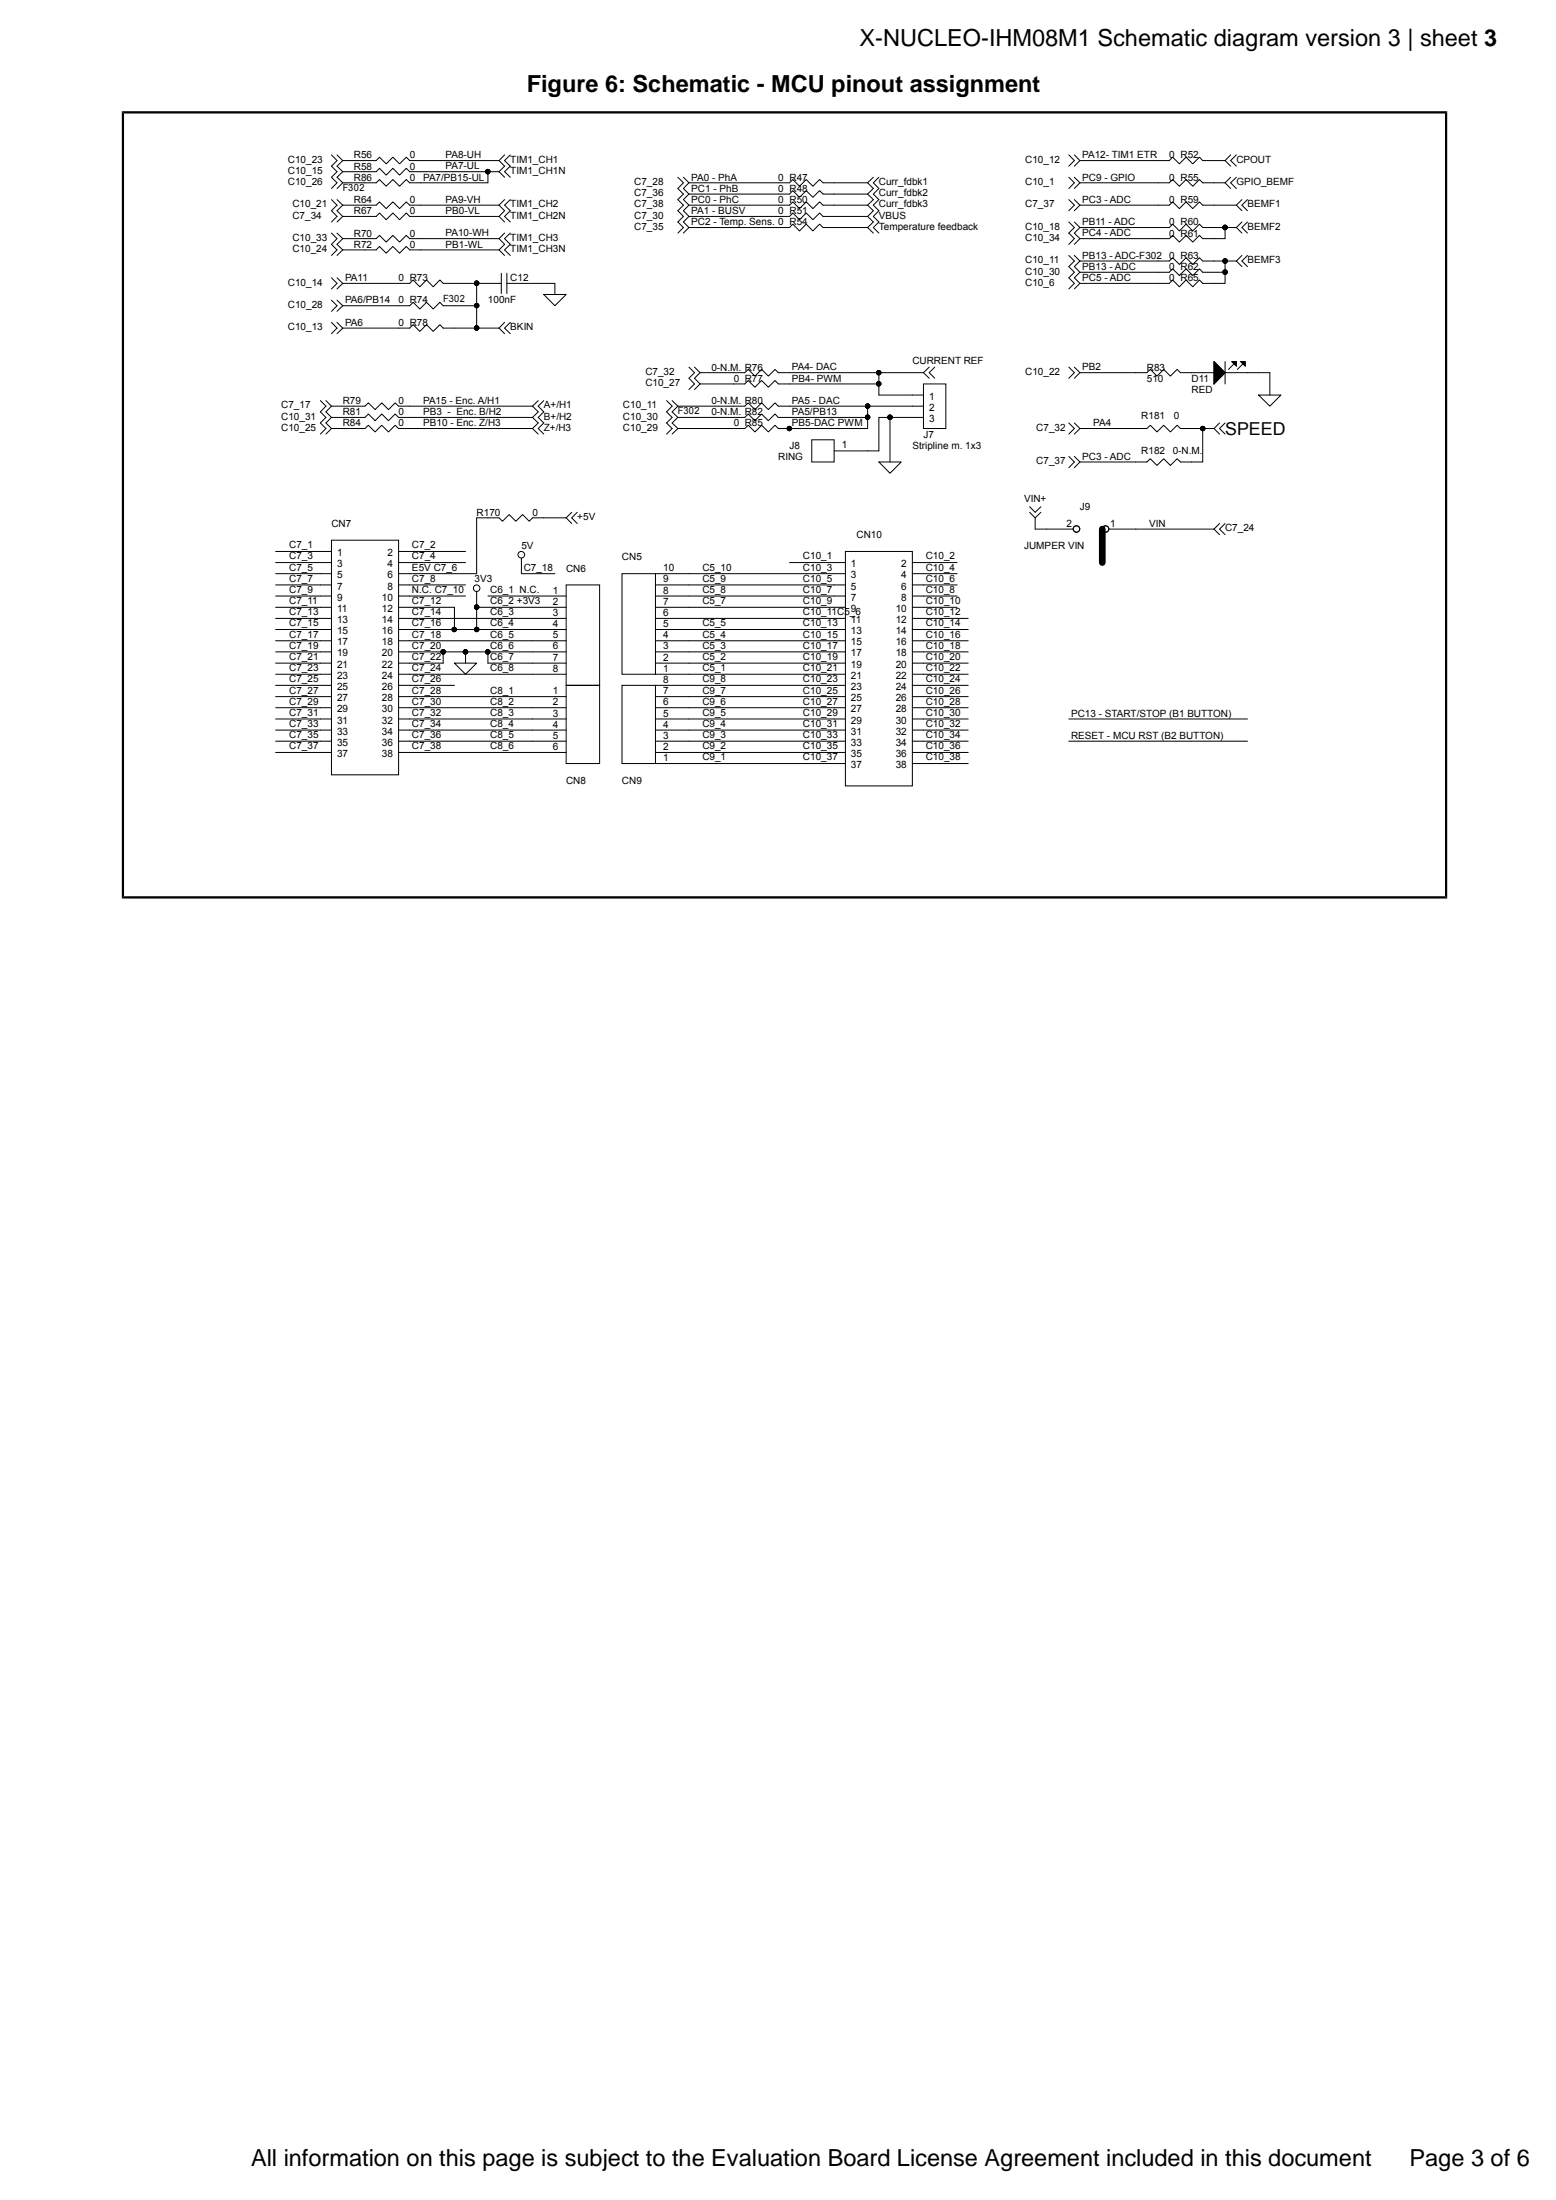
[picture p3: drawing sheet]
<svg xmlns="http://www.w3.org/2000/svg" width="210mm" height="297mm" viewBox="0 0 210 297" stroke-linecap="round" stroke-linejoin="round" font-family="sans-serif">
<path d="M16.4 15.2h179M16.6 15v106.3M195.2 15v106.3M16.4 121.2h179" fill="none" stroke="#000" stroke-width=".35"/>
<path d="M148.8 71.4v4.5" fill="none" stroke="#000" stroke-width=".9"/>
<g fill="none" stroke="#000" stroke-width=".13">
<path d="M44.7 20.9l.8 .8-.8 .7 .8 .8-.8 .7 .8 .8-.8 .7M44.7 26.9l.8 .8-.8 .7 .8 .8-.8 .8M44.7 31.5l.8 .7-.8 .8 .8 .7-.8 .8M44.7 37.5l.8 .8-.8 .7M45.5 20.9l.8 .8M45.5 26.9l.8 .8M45.5 31.5l.8 .7M45.5 37.5l.8 .8M46.3 38.3h9l.5-.5 .9 .9 .9-.9 .9 .9 .9-.9 .4 .5h4.5M46.3 23.2h4.5l.4-.5 .9 .9 .9-.9 .9 .9 .9-.9 .5 .5h10.6M46.3 27.7h4.5l.4-.4 .9 .9 .9-.9 .9 .9 .9-.9 .5 .4h12M46.3 32.2h4.5l.4-.4 .9 .9 .9-.9 .9 .9 .9-.9 .5 .4h12"/>
<path d="M46.3 29.2h4.5l.4-.4 .9 .9 .9-.9 .9 .9 .9-.9 .5 .4h12M46.3 33.7h4.5l.4-.4 .9 .9 .9-.9 .9 .9 .9-.9 .5 .4h12M46.3 21.7h4.5l.4-.5 .9 .9 .9-.9 .9 .9 .9-.9 .5 .5h12M46.3 21.7l-.8 .7 .8 .8M46.3 23.2l-.8 .7 .8 .8M46.3 27.7l-.8 .7 .8 .8M46.3 29.2l-.8 .8M46.3 32.2l-.8 .8 .8 .7M46.3 33.7l-.8 .8M46.3 24.7l-.8 .7M46.3 38.3l-.8 .7M64.3 38.3v3"/>
<path d="M64.3 38.3v6M64.3 38.3h3.4M65.9 23.2h1.4M65.9 23.2v1.5h-10.6l-.5-.5-.9 .9-.9-.9-.9 .9-.9-.9-.4 .5h-4.5M67.3 21.7l.8 .7-.8 .8M67.3 23.2l.8 .7M67.3 27.7l.8 .7-.8 .8M67.3 29.2l.8 .8M67.3 32.2l.8 .8-.8 .7M67.3 33.7l.8 .8M67.7 36.9v2.7M68.1 20.9l-.8 .8"/>
<path d="M68.1 26.9l-.8 .8M68.1 31.5l-.8 .7M68.4 36.9v2.7M68.4 38.3h6.5v1.5M68.9 20.9l-.8 .8 .8 .7-.8 .8 .8 .7M68.9 26.9l-.8 .8 .8 .7-.8 .8 .8 .8M68.9 31.5l-.8 .7 .8 .8-.8 .7 .8 .8M73.4 39.8h3l-1.5 1.5zM91.5 23.9l.7 .8-.7 .7 .7 .8-.7 .7 .7 .8-.7 .7 .7 .8-.7 .8 .7 .7-.7 .8M92.2 23.9l.8 .8M93 24.7h13.6l.4-.5 .9 .9 .9-.9 .9 .9 .9-.9 .5 .5h6M93 30.7h13.6l.4-.4 .9 .9 .9-.9 .9 .9 .9-.9 .5 .4h6"/>
<path d="M93 29.2h13.6l.4-.4 .9 .9 .9-.9 .9 .9 .9-.9 .5 .4h6M93 26.2h13.6l.4-.5 .9 .9 .9-.9 .9 .9 .9-.9 .5 .5h6M93 27.7h13.6l.4-.4 .9 .9 .9-.9 .9 .9 .9-.9 .5 .4h6M93 24.7l-.8 .7 .8 .8M93 27.7l-.8 .7 .8 .8M93 26.2l-.8 .7 .8 .8M93 30.7l-.8 .8M93 29.2l-.8 .8 .8 .7M117.1 24.7l.8 .7-.8 .8M117.1 26.2l.8 .7-.8 .8M117.1 27.7l.8 .7-.8 .8M117.1 29.2l.8 .8-.8 .7"/>
<path d="M117.1 30.7l.8 .8M117.9 23.9l-.8 .8M118.6 23.9l-.7 .8 .7 .7-.7 .8 .7 .7-.7 .8 .7 .7-.7 .8 .7 .8-.7 .7 .7 .8M144.2 20.9l.8 .8-.8 .7M144.2 23.9l.8 .8-.8 .7M144.2 26.9l.8 .8-.8 .7M144.2 30l.8 .7-.8 .8 .8 .7-.8 .8M144.2 34.5l.8 .7-.8 .8 .8 .8-.8 .7 .8 .8-.8 .7M145 20.9l.7 .8M145 23.9l.7 .8M145 26.9l.7 .8M145 30l.7 .7"/>
<path d="M145 34.5l.7 .7M145.7 21.7h12.1l.5-.5 .9 .9 .9-.9 .9 .9 .9-.9 .4 .5h3M145.7 27.7h12.1l.5-.4 .9 .9 .9-.9 .9 .9 .9-.9 .4 .4h4.6M145.7 35.2h12.1l.5-.4 .9 .9 .9-.9 .9 .9 .9-.9 .4 .4h3M145.7 30.7h12.1l.5-.4 .9 .9 .9-.9 .9 .9 .9-.9 .4 .4h3M145.7 24.7h12.1l.5-.5 .9 .9 .9-.9 .9 .9 .9-.9 .4 .5h3M145.7 21.7l-.7 .7M145.7 24.7l-.7 .7M145.7 27.7l-.7 .7M145.7 30.7l-.7 .8 .7 .7M145.7 35.2l-.7 .8 .7 .8M145.7 32.2l-.7 .8"/>
<path d="M145.7 36.8l-.7 .7 .7 .8M145.7 38.3l-.7 .7M165.3 21.7l.8 .7M165.3 24.7l.8 .7M165.3 30.7v1.5h-3l-.4-.4-.9 .9-.9-.9-.9 .9-.9-.9-.5 .4h-12.1M165.3 35.2h1.6M165.3 35.2v1.6h-3l-.4-.5-.9 .9-.9-.9-.9 .9-.9-.9-.5 .5h-12.1M165.3 36.8v1.5h-3l-.4-.5-.9 .9-.9-.9-.9 .9-.9-.9-.5 .5h-12.1M165.3 30.7h1.6M166.1 20.9l-.8 .8M166.1 23.9l-.8 .8M166.9 20.9l-.8 .8 .8 .7"/>
<path d="M166.9 23.9l-.8 .8 .8 .7M166.9 27.7l.7 .7M166.9 30.7l.7 .8M166.9 35.2l.7 .8M167.6 26.9l-.7 .8M167.6 30l-.7 .7M167.6 34.5l-.7 .7M168.4 26.9l-.8 .8 .8 .7M168.4 30l-.8 .7 .8 .8M168.4 34.5l-.8 .7 .8 .8M43.2 54.1l.8 .7-.8 .8 .8 .8-.8 .7 .8 .8-.8 .7M44 54.1l.7 .7"/>
<path d="M44.7 43.5l.8 .8-.8 .7M44.7 40.5l.8 .8-.8 .7M44.7 56.4h4.6l.4-.5 .9 .9 .9-.9 .9 .9 .9-.9 .5 .5h18.1M44.7 54.8h4.6l.4-.4 .9 .9 .9-.9 .9 .9 .9-.9 .5 .4h18.1M44.7 57.9h4.6l.4-.5 .9 .9 .9-.9 .9 .9 .9-.9 .5 .5h18.1M44.7 54.8l-.7 .8 .7 .8M44.7 56.4l-.7 .7 .7 .8M44.7 57.9l-.7 .7M45.5 43.5l.8 .8M45.5 40.5l.8 .8M46.3 41.3h9l.5-.5 .9 .9 .9-.9 .9 .9 .9-.9 .4 .5h4.5M46.3 44.3h9l.5-.5 .9 .9 .9-.9 .9 .9 .9-.9 .4 .5h4.5"/>
<path d="M46.3 44.3l-.8 .7M46.3 41.3l-.8 .7M64.3 41.3v3M64.3 44.3h3M67.3 44.3l.8 .7M68.1 43.5l-.8 .8M68.9 43.5l-.8 .8 .8 .7M71.9 54.8l.7 .8-.7 .8M71.9 56.4l.7 .7-.7 .8M71.9 57.9l.7 .7M72.6 54.1l-.7 .7M73.4 54.1l-.8 .7 .8 .8-.8 .8 .8 .7-.8 .8 .8 .7"/>
<path d="M90 54.1l.7 .7-.7 .8 .7 .8-.7 .7 .7 .8-.7 .7M90.7 54.1l.8 .7M91.5 54.8l-.8 .8 .8 .8M91.5 56.4l-.8 .7 .8 .8M91.5 57.9l-.8 .7M91.5 56.4h9l.5-.5 .9 .9 .9-.9 .9 .9 .9-.9 .4 .5h12.1M91.5 54.8h9l.5-.4 .9 .9 .9-.9 .9 .9 .9-.9 .4 .4h12.1M93 49.6l.7 .7-.7 .8 .7 .7-.7 .8M93.7 49.6l.8 .7M94.5 50.3l-.8 .8 .8 .7M94.5 51.8l-.8 .8M94.5 51.8h6l.5-.4 .9 .9 .9-.9 .9 .9 .9-.9 .4 .4h13.6"/>
<path d="M94.5 50.3h6l.5-.4 .9 .9 .9-.9 .9 .9 .9-.9 .4 .4h13.6M109.6 59.4h3v3h-3zM117.1 56.4v1.5h-12.1l-.4-.5-.9 .9-.9-.9-.9 .9-.9-.9-.5 .5h-9M117.1 54.8v1.6M117.1 54.8h7.5M118.6 51.8v1.5h6M118.6 50.3v1.5M118.6 50.3h6M120.1 56.4v6M120.1 56.4h-1.5v4.5h-6M120.1 56.4h4.5M124.6 50.3l.8 .8"/>
<path d="M124.6 51.8h3.1v6.1h-3.1zM125.4 49.6l-.8 .7M126.2 49.6l-.8 .7 .8 .8M144.2 49.6l.8 .7-.8 .8M144.2 57.1l.8 .8-.8 .7M145 49.6l.7 .7M145 57.1l.7 .8M145.7 50.3l-.7 .8M145.7 57.9l-.7 .7M145.7 57.9h9.1l.4-.5 .9 .9 1-.9 .9 .9 .9-.9 .4 .5h3M145.7 50.3h9.1l.4-.4 .9 .9 1-.9 .9 .9 .9-.9 .4 .4h4.5M163.8 48.8l1.5 1.5-1.5 1.5z"/>
<path d="M163.8 57.9l.8 .7M163.8 57.9h-1.5v4.5h-3l-.4-.5-.9 .9-.9-.9-1 .9-.9-.9-.4 .5h-9.1M164.6 57.1l-.8 .8M165.3 48.8v3M165.3 50.3h6.1v3M165.3 57.1l-.7 .8 .7 .7M166.2 48.8h.7v.6zM166.6 49.1l-.8 .8M167.5 48.8h.6v.6zM167.8 49.1l-.8 .8M169.9 53.3h3l-1.5 1.5zM37.2 74.4h7.5"/>
<path d="M37.2 75.9h7.5M37.2 77.4h7.5M37.2 79h7.5M44.7 72.9h9.1v31.7h-9.1zM53.8 74.4h9M53.8 75.9h9M53.8 79h9M64.3 79.9v2.1M70.4 75.4v2h4.5M76.4 79h4.5v13.5h-4.5zM76.4 69.9l.8 .8M76.4 69.9h-4.5l-.5 .5-.9-.9-.9 .9-.9-.9-.9 .9-.5-.5h-3v7.5h-10.5"/>
<path d="M77.2 69.2l-.8 .7M77.9 69.2l-.7 .7 .7 .8M83.9 77.4h4.6v13.6h-4.6zM88.5 79h25.6M88.5 77.4h25.6M106.6 75.9h7.5M114.1 74.4h9v31.7h-9zM118.6 62.4h3l-1.5 1.5zM123.1 75.9h6.1M123.1 77.4h6.1M123.1 79h6.1M139 69.2l.7 .7"/>
<path d="M139 68.4l.7 .8 .8-.8M139.7 69.9v1.5h5.1M140.5 69.2l-.8 .7M144.2 61.6l.8 .8-.8 .7M145 61.6l.7 .8M145.7 62.4l-.7 .7M149.7 71.4h14.1M163.8 71.4l.8 .8M164.6 70.7l-.8 .7M165.3 70.7l-.7 .7 .7 .8M37.2 80.5h7.5M37.2 82h7.5"/>
<path d="M37.2 83.5h7.5M37.2 85h7.5M37.2 86.5h7.5M37.2 88h7.5M37.2 89.5h7.5M37.2 91h7.5M37.2 92.5h7.5M37.2 94h7.5M37.2 95.5h7.5M37.2 97.1h7.5M37.2 98.6h7.5M53.8 83.5h22.6"/>
<path d="M53.8 86.5h22.6M53.8 91h22.6M53.8 80.5h9M53.8 82h7.5v3M53.8 85h7.5M53.8 88h6M53.8 89.5h6v-1.5h3v1.5M53.8 92.5h7.5M53.8 94h22.6M53.8 95.5h22.6M53.8 97.1h22.6M53.8 98.6h22.6"/>
<path d="M61.3 89.5h3l-1.5 1.5zM61.3 85h3M62.8 88h3.1M64.3 82h12.1M64.3 82v3h12.1M65.9 80.5h10.5M65.9 88h10.5M65.9 88v1.5h10.5M76.4 92.5h4.5v10.6h-4.5zM83.9 92.5h4.6v10.6h-4.6zM88.5 91h25.6M88.5 89.5h25.6"/>
<path d="M88.5 88h25.6M88.5 86.5h25.6M88.5 85h25.6M88.5 83.5h25.6M88.5 82h25.6M88.5 80.5h25.6M88.5 92.5h25.6M88.5 94h25.6M88.5 95.5h25.6M88.5 97.1h25.6M88.5 98.6h25.6M123.1 80.5h6.1"/>
<path d="M123.1 82h6.1M123.1 83.5h7.6M123.1 85h7.6M123.1 86.5h7.6M123.1 88h7.6M123.1 89.5h7.6M123.1 91h7.6M123.1 92.5h7.6M123.1 94h7.6M123.1 95.5h7.6M123.1 97.1h7.6M123.1 98.6h7.6"/>
<path d="M144.2 97.1h24.2M37.2 100.1h7.5M37.2 101.6h7.5M53.8 100.1h22.6M53.8 101.6h22.6M88.5 100.1h25.6M88.5 101.6h25.6M88.5 103.1h25.6M123.1 100.1h7.6M123.1 101.6h7.6M123.1 103.1h7.6M144.2 100.1h24.2"/>
<circle cx="64.3" cy="38.2" r=".29"/>
<circle cx="65.8" cy="23.2" r=".29"/>
<circle cx="165.3" cy="30.7" r=".29"/>
<circle cx="165.3" cy="35.2" r=".29"/>
<circle cx="165.3" cy="36.7" r=".29"/>
<circle cx="64.3" cy="44.3" r=".29"/>
<circle cx="64.3" cy="41.3" r=".29"/>
<circle cx="106.5" cy="57.8" r=".29"/>
<circle cx="117.1" cy="56.3" r=".29"/>
<circle cx="117.1" cy="54.8" r=".29"/>
<circle cx="118.6" cy="51.8" r=".29"/>
<circle cx="118.6" cy="50.3" r=".29"/>
<circle cx="120.1" cy="56.3" r=".29"/>
<circle cx="162.3" cy="57.8" r=".29"/>
<circle cx="64.3" cy="79.4" r=".44"/>
<circle cx="70.4" cy="74.9" r=".45"/>
<circle cx="145.3" cy="71.4" r=".44"/>
<circle cx="149.2" cy="71.4" r=".44"/>
<circle cx="59.8" cy="88" r=".29"/>
<circle cx="61.3" cy="85" r=".29"/>
<circle cx="62.8" cy="88" r=".29"/>
<circle cx="64.3" cy="85" r=".29"/>
<circle cx="64.3" cy="82" r=".29"/>
<circle cx="65.8" cy="88" r=".29"/>
</g>
<g fill="#000">
<path d="M165.3 30.7v1.5zM117.1 54.8v1.6zM118.6 50.3v1.5zM163.8 48.8l1.5 1.5-1.5 1.5zM166.2 48.8h.7v.6zM167.5 48.8h.6v.6z"/>
<circle cx="64.3" cy="38.2" r=".29"/>
<circle cx="65.8" cy="23.2" r=".29"/>
<circle cx="165.3" cy="30.7" r=".29"/>
<circle cx="165.3" cy="35.2" r=".29"/>
<circle cx="165.3" cy="36.7" r=".29"/>
<circle cx="64.3" cy="44.3" r=".29"/>
<circle cx="64.3" cy="41.3" r=".29"/>
<circle cx="106.5" cy="57.8" r=".29"/>
<circle cx="117.1" cy="56.3" r=".29"/>
<circle cx="117.1" cy="54.8" r=".29"/>
<circle cx="118.6" cy="51.8" r=".29"/>
<circle cx="118.6" cy="50.3" r=".29"/>
<circle cx="120.1" cy="56.3" r=".29"/>
<circle cx="162.3" cy="57.8" r=".29"/>
<circle cx="59.8" cy="88" r=".29"/>
<circle cx="61.3" cy="85" r=".29"/>
<circle cx="62.8" cy="88" r=".29"/>
<circle cx="64.3" cy="85" r=".29"/>
<circle cx="64.3" cy="82" r=".29"/>
<circle cx="65.8" cy="88" r=".29"/>
</g>
<g fill="#000">
<path d="M166.2 48.8h.7v.6zM167.5 48.8h.6v.6z"/>
<circle cx="64.3" cy="38.2" r=".29"/>
<circle cx="65.8" cy="23.2" r=".29"/>
<circle cx="165.3" cy="30.7" r=".29"/>
<circle cx="165.3" cy="35.2" r=".29"/>
<circle cx="165.3" cy="36.7" r=".29"/>
<circle cx="64.3" cy="44.3" r=".29"/>
<circle cx="64.3" cy="41.3" r=".29"/>
<circle cx="117.1" cy="56.3" r=".29"/>
<circle cx="117.1" cy="54.8" r=".29"/>
<circle cx="118.6" cy="51.8" r=".29"/>
<circle cx="118.6" cy="50.3" r=".29"/>
<circle cx="120.1" cy="56.3" r=".29"/>
<circle cx="162.3" cy="57.8" r=".29"/>
</g>
<g font-size="3.2">
<text x="116" y="6.2">X-NUCLEO-IHM08M1 Schematic diagram version 3 | sheet 3</text>
<text x="71.1" y="12.4">Figure 6: Schematic - MCU pinout assignment</text>
<text x="33.9" y="292.4">All information on this page is subject to the Evaluation Board License Agreement included in this document</text>
<text x="190.2" y="292.4">Page 3 of 6</text>
</g>
<text font-size="2.4" x="165.3" y="58.7">SPEED</text>
<g font-size="1.4">
<text x="125.4" y="53.9">1</text>
<text x="125.4" y="55.4">2</text>
<text x="125.4" y="57">3</text>
<text x="113.6" y="60.5">1</text>
<text x="143.9" y="71.1">2</text>
<text x="149.8" y="71.1">1</text>
<text x="45.5" y="75.1">1</text>
<text x="45.5" y="76.6">3</text>
<text x="52.3" y="75.1">2</text>
<text x="52.3" y="76.6">4</text>
<text x="89.5" y="77.1">10</text>
<text x="114.8" y="76.6">1</text>
<text x="121.6" y="76.6">2</text>
<text x="45.5" y="78.1">5</text>
<text x="45.5" y="79.6">7</text>
<text x="45.5" y="81.1">9</text>
<text x="45.5" y="82.6">11</text>
<text x="51.5" y="81.1">10</text>
<text x="51.5" y="82.6">12</text>
<text x="52.3" y="78.1">6</text>
<text x="52.3" y="79.6">8</text>
<text x="74.6" y="80.1">1</text>
<text x="74.6" y="81.7">2</text>
<text x="74.6" y="83.2">3</text>
<text x="89.5" y="83.2">6</text>
<text x="89.5" y="81.7">7</text>
<text x="89.5" y="80.1">8</text>
<text x="89.5" y="78.6">9</text>
<text x="114.8" y="78.1">3</text>
<text x="114.8" y="79.6">5</text>
<text x="114.8" y="81.1">7</text>
<text x="114.8" y="82.6">9</text>
<text x="120.9" y="82.6">10</text>
<text x="121.6" y="78.1">4</text>
<text x="121.6" y="79.6">6</text>
<text x="121.6" y="81.1">8</text>
<text x="45.5" y="84.1">13</text>
<text x="45.5" y="85.6">15</text>
<text x="45.5" y="87.1">17</text>
<text x="45.5" y="88.6">19</text>
<text x="51.5" y="84.1">14</text>
<text x="51.5" y="85.6">16</text>
<text x="51.5" y="87.1">18</text>
<text x="51.5" y="88.6">20</text>
<text x="74.6" y="84.7">4</text>
<text x="74.6" y="86.2">5</text>
<text x="74.6" y="87.7">6</text>
<text x="74.6" y="89.2">7</text>
<text x="89.5" y="89.2">2</text>
<text x="89.5" y="87.7">3</text>
<text x="89.5" y="86.2">4</text>
<text x="89.5" y="84.7">5</text>
<text x="114.8" y="84.1">11</text>
<text x="114.8" y="85.6">13</text>
<text x="114.8" y="87.1">15</text>
<text x="114.8" y="88.6">17</text>
<text x="120.9" y="84.1">12</text>
<text x="120.9" y="85.6">14</text>
<text x="120.9" y="87.1">16</text>
<text x="120.9" y="88.6">18</text>
<text x="45.5" y="90.1">21</text>
<text x="45.5" y="91.6">23</text>
<text x="45.5" y="93.1">25</text>
<text x="45.5" y="94.7">27</text>
<text x="51.5" y="90.1">22</text>
<text x="51.5" y="91.6">24</text>
<text x="51.5" y="93.1">26</text>
<text x="51.5" y="94.7">28</text>
<text x="74.6" y="90.7">8</text>
<text x="74.6" y="93.7">1</text>
<text x="74.6" y="95.2">2</text>
<text x="89.5" y="90.7">1</text>
<text x="89.5" y="95.2">6</text>
<text x="89.5" y="93.7">7</text>
<text x="89.5" y="92.2">8</text>
<text x="114.8" y="90.1">19</text>
<text x="114.8" y="91.6">21</text>
<text x="114.8" y="93.1">23</text>
<text x="114.8" y="94.7">25</text>
<text x="120.9" y="90.1">20</text>
<text x="120.9" y="91.6">22</text>
<text x="120.9" y="93.1">24</text>
<text x="120.9" y="94.7">26</text>
<text x="45.5" y="96.2">29</text>
<text x="45.5" y="97.7">31</text>
<text x="45.5" y="99.2">33</text>
<text x="45.5" y="100.7">35</text>
<text x="51.5" y="96.2">30</text>
<text x="51.5" y="97.7">32</text>
<text x="51.5" y="99.2">34</text>
<text x="51.5" y="100.7">36</text>
<text x="74.6" y="96.7">3</text>
<text x="74.6" y="98.2">4</text>
<text x="74.6" y="99.7">5</text>
<text x="74.6" y="101.3">6</text>
<text x="89.5" y="101.3">2</text>
<text x="89.5" y="99.7">3</text>
<text x="89.5" y="98.2">4</text>
<text x="89.5" y="96.7">5</text>
<text x="114.8" y="96.2">27</text>
<text x="114.8" y="97.7">29</text>
<text x="114.8" y="99.2">31</text>
<text x="114.8" y="100.7">33</text>
<text x="120.9" y="96.2">28</text>
<text x="120.9" y="97.7">30</text>
<text x="120.9" y="99.2">32</text>
<text x="120.9" y="100.7">34</text>
<text x="45.5" y="102.2">37</text>
<text x="51.5" y="102.2">38</text>
<text x="89.5" y="102.7">1</text>
<text x="114.8" y="102.2">35</text>
<text x="114.8" y="103.7">37</text>
<text x="120.9" y="102.2">36</text>
<text x="120.9" y="103.7">38</text>
</g>
<g font-size="1.3">
<text x="38.9" y="22">C10_23</text>
<text x="38.9" y="23.5">C10_15</text>
<text x="47.8" y="22.9">R58</text>
<text x="47.8" y="21.4">R56</text>
<text x="55.3" y="22.9">0</text>
<text x="55.3" y="21.4">0</text>
<text x="60.1" y="21.4">PA8-UH</text>
<text x="60.1" y="22.9">PA7-UL</text>
<text x="68.9" y="22">TIM1_CH1</text>
<text x="68.9" y="23.5">TIM1_CH1N</text>
<text x="138.4" y="22">C10_12</text>
<text x="146.1" y="21.4">PA12- TIM1 ETR</text>
<text x="157.8" y="21.4">0 R52</text>
<text x="166.9" y="22">CPOUT</text>
<text x="38.9" y="25">C10_26</text>
<text x="39.5" y="28">C10_21</text>
<text x="39.5" y="29.5">C7_34</text>
<text x="46.3" y="25.8">F302</text>
<text x="47.8" y="24.4">R86</text>
<text x="47.8" y="27.4">R64</text>
<text x="47.8" y="28.9">R67</text>
<text x="55.3" y="24.4">0</text>
<text x="55.3" y="27.4">0</text>
<text x="55.3" y="28.9">0</text>
<text x="57.1" y="24.4">PA7/PB15-UL</text>
<text x="60.1" y="27.4">PA9-VH</text>
<text x="60.1" y="28.9">PB0-VL</text>
<text x="68.9" y="28">TIM1_CH2</text>
<text x="68.9" y="29.5">TIM1_CH2N</text>
<text x="85.6" y="25">C7_28</text>
<text x="85.6" y="28">C7_38</text>
<text x="85.6" y="29.5">C7_30</text>
<text x="85.6" y="26.5">C7_36</text>
<text x="93.3" y="24.4">PA0 - PhA</text>
<text x="93.3" y="27.4">PC0 - PhC</text>
<text x="93.3" y="25.9">PC1 - PhB</text>
<text x="93.3" y="28.9">PA1 - BUSV</text>
<text x="105" y="24.4">0 R47</text>
<text x="105" y="28.9">0 R51</text>
<text x="105" y="25.9">0 R48</text>
<text x="105" y="27.4">0 R50</text>
<text x="118.6" y="25">Curr_fdbk1</text>
<text x="118.6" y="26.5">Curr_fdbk2</text>
<text x="118.6" y="28">Curr_fdbk3</text>
<text x="118.6" y="29.5">VBUS</text>
<text x="138.4" y="25">C10_1</text>
<text x="138.4" y="28">C7_37</text>
<text x="146.1" y="24.4">PC9 - GPIO</text>
<text x="146.1" y="27.4">PC3 - ADC</text>
<text x="157.8" y="27.4">0 R59</text>
<text x="157.8" y="24.4">0 R55</text>
<text x="166.9" y="25">GPIO_BEMF</text>
<text x="168.4" y="28">BEMF1</text>
<text x="39.5" y="32.5">C10_33</text>
<text x="39.5" y="34">C10_24</text>
<text x="47.8" y="31.9">R70</text>
<text x="47.8" y="33.4">R72</text>
<text x="55.3" y="31.9">0</text>
<text x="55.3" y="33.4">0</text>
<text x="60.1" y="31.9">PA10-WH</text>
<text x="60.1" y="33.4">PB1-WL</text>
<text x="68.9" y="32.5">TIM1_CH3</text>
<text x="68.9" y="34">TIM1_CH3N</text>
<text x="85.6" y="31">C7_35</text>
<text x="93.3" y="30.4">PC2 - Temp. Sens. 0 R54</text>
<text x="118.6" y="31">Temperature feedback</text>
<text x="138.4" y="31">C10_18</text>
<text x="138.4" y="35.5">C10_11</text>
<text x="138.4" y="32.5">C10_34</text>
<text x="146.1" y="30.4">PB11 - ADC</text>
<text x="146.1" y="34.9">PB13 - ADC-F302</text>
<text x="146.1" y="31.9">PC4 - ADC</text>
<text x="157.8" y="34.9">0 R63</text>
<text x="157.8" y="30.4">0 R60</text>
<text x="157.8" y="31.9">0 R61</text>
<text x="168.4" y="31">BEMF2</text>
<text x="168.4" y="35.5">BEMF3</text>
<text x="38.9" y="38.6">C10_14</text>
<text x="38.9" y="41.6">C10_28</text>
<text x="46.6" y="37.9">PA11</text>
<text x="46.6" y="41">PA6/PB14</text>
<text x="53.8" y="41">0 R74</text>
<text x="53.8" y="38">0 R73</text>
<text x="59.8" y="40.8">F302</text>
<text x="65.9" y="41">100nF</text>
<text x="68.9" y="38">C12</text>
<text x="138.4" y="37.1">C10_30</text>
<text x="138.4" y="38.6">C10_6</text>
<text x="146.1" y="36.4">PB13 - ADC</text>
<text x="146.1" y="37.9">PC5 - ADC</text>
<text x="157.8" y="36.4">0 R62</text>
<text x="157.8" y="38">0 R65</text>
<text x="38.9" y="44.6">C10_13</text>
<text x="46.6" y="44">PA6</text>
<text x="53.8" y="44">0 R78</text>
<text x="68.9" y="44.6">BKIN</text>
<text x="87.1" y="50.6">C7_32</text>
<text x="87.1" y="52.1">C10_27</text>
<text x="96" y="50">0-N.M. R76</text>
<text x="99" y="51.5">0 R77</text>
<text x="106.9" y="50">PA4- DAC</text>
<text x="106.9" y="51.5">PB4- PWM</text>
<text x="123.1" y="49.1">CURRENT REF</text>
<text x="138.4" y="50.6">C10_22</text>
<text x="146.1" y="50">PB2</text>
<text x="154.8" y="50">R83</text>
<text x="154.8" y="51.5">510</text>
<text x="160.8" y="51.5">D11</text>
<text x="160.8" y="53">RED</text>
<text x="37.9" y="55.1">C7_17</text>
<text x="37.9" y="56.7">C10_31</text>
<text x="37.9" y="58.2">C10_25</text>
<text x="46.3" y="56">R81</text>
<text x="46.3" y="54.5">R79</text>
<text x="46.3" y="57.6">R84</text>
<text x="53.8" y="56">0</text>
<text x="53.8" y="54.5">0</text>
<text x="53.8" y="57.6">0</text>
<text x="57.1" y="54.5">PA15 - Enc. A/H1</text>
<text x="57.1" y="56">PB3 - Enc. B/H2</text>
<text x="57.1" y="57.5">PB10 - Enc. Z/H3</text>
<text x="73.4" y="55.1">A+/H1</text>
<text x="73.4" y="56.7">B+/H2</text>
<text x="73.4" y="58.2">Z+/H3</text>
<text x="84.1" y="55.1">C10_11</text>
<text x="84.1" y="56.7">C10_30</text>
<text x="84.1" y="58.2">C10_29</text>
<text x="91.5" y="55.9">F302</text>
<text x="96" y="56">0-N.M. R82</text>
<text x="96" y="54.5">0-N.M. R80</text>
<text x="99" y="57.6">0 R85</text>
<text x="106.9" y="56">PA5/PB13</text>
<text x="106.9" y="54.5">PA5 - DAC</text>
<text x="106.9" y="57.5">PB5-DAC PWM</text>
<text x="124.6" y="59.1">J7</text>
<text x="139.9" y="58.2">C7_32</text>
<text x="147.6" y="57.5">PA4</text>
<text x="154" y="56.5">R181</text>
<text x="158.4" y="56.5">0</text>
<text x="105" y="62.1">RING</text>
<text x="106.6" y="60.6">J8</text>
<text x="123.1" y="60.6">Stripline m. 1x3</text>
<text x="139.9" y="62.7">C7_37</text>
<text x="146.1" y="62.1">PC3 - ADC</text>
<text x="154" y="61.3">R182</text>
<text x="158.3" y="61.3">0-N.M.</text>
<text x="44.7" y="71.1">CN7</text>
<text x="64.3" y="69.6">R170</text>
<text x="71.9" y="69.6">0</text>
<text x="77.9" y="70.2">+5V</text>
<text x="138.2" y="67.8">VIN+</text>
<text x="145.7" y="68.9">J9</text>
<text x="155.1" y="71.1">VIN</text>
<text x="165.3" y="71.7">C7_24</text>
<text x="39" y="74">C7_1</text>
<text x="39" y="75.5">C7_3</text>
<text x="39" y="77">C7_5</text>
<text x="55.6" y="74">C7_2</text>
<text x="55.6" y="75.5">C7_4</text>
<text x="55.6" y="77">E5V C7_6</text>
<text x="70.4" y="74.1">5V</text>
<text x="70.7" y="77">C7_18</text>
<text x="76.4" y="77.2">CN6</text>
<text x="83.9" y="75.7">CN5</text>
<text x="94.8" y="77">C5_10</text>
<text x="108.4" y="77">C10_3</text>
<text x="108.4" y="75.5">C10_1</text>
<text x="115.6" y="72.6">CN10</text>
<text x="124.9" y="75.5">C10_2</text>
<text x="124.9" y="77">C10_4</text>
<text x="138.2" y="74.1">JUMPER VIN</text>
<text x="39" y="78.5">C7_7</text>
<text x="39" y="83.1">C7_13</text>
<text x="39" y="80">C7_9</text>
<text x="39" y="81.6">C7_11</text>
<text x="55.6" y="83.1">C7_14</text>
<text x="55.6" y="78.5">C7_8</text>
<text x="55.6" y="81.6">C7_12</text>
<text x="55.6" y="80">N.C. C7_10</text>
<text x="64" y="78.5">3V3</text>
<text x="66.2" y="83.1">C6_3</text>
<text x="66.2" y="80">C6_1 N.C.</text>
<text x="66.2" y="81.6">C6_2 +3V3</text>
<text x="94.8" y="80">C5_8</text>
<text x="94.8" y="81.6">C5_7</text>
<text x="94.8" y="78.5">C5_9</text>
<text x="108.4" y="80">C10_7</text>
<text x="108.4" y="81.6">C10_9</text>
<text x="108.4" y="83.1">C10_11C5_6</text>
<text x="108.4" y="78.5">C10_5</text>
<text x="124.9" y="78.5">C10_6</text>
<text x="124.9" y="80">C10_8</text>
<text x="124.9" y="81.6">C10_10</text>
<text x="124.9" y="83.1">C10_12</text>
<text x="39" y="84.6">C7_15</text>
<text x="39" y="86.1">C7_17</text>
<text x="39" y="87.6">C7_19</text>
<text x="39" y="89.1">C7_21</text>
<text x="55.6" y="84.6">C7_16</text>
<text x="55.6" y="86.1">C7_18</text>
<text x="55.6" y="87.6">C7_20</text>
<text x="55.6" y="89.1">C7_22</text>
<text x="66.2" y="86.1">C6_5</text>
<text x="66.2" y="87.6">C6_6</text>
<text x="66.2" y="89.1">C6_7</text>
<text x="66.2" y="84.6">C6_4</text>
<text x="94.8" y="84.6">C5_5</text>
<text x="94.8" y="86.1">C5_4</text>
<text x="94.8" y="87.6">C5_3</text>
<text x="94.8" y="89.1">C5_2</text>
<text x="108.4" y="84.6">C10_13</text>
<text x="108.4" y="86.1">C10_15</text>
<text x="108.4" y="87.6">C10_17</text>
<text x="108.4" y="89.1">C10_19</text>
<text x="124.9" y="84.6">C10_14</text>
<text x="124.9" y="86.1">C10_16</text>
<text x="124.9" y="87.6">C10_18</text>
<text x="124.9" y="89.1">C10_20</text>
<text x="39" y="90.6">C7_23</text>
<text x="39" y="92.1">C7_25</text>
<text x="39" y="93.6">C7_27</text>
<text x="39" y="95.1">C7_29</text>
<text x="55.6" y="90.6">C7_24</text>
<text x="55.6" y="93.6">C7_28</text>
<text x="55.6" y="95.1">C7_30</text>
<text x="55.6" y="92.1">C7_26</text>
<text x="66.2" y="90.6">C6_8</text>
<text x="66.2" y="93.6">C8_1</text>
<text x="66.2" y="95.1">C8_2</text>
<text x="94.8" y="90.6">C5_1</text>
<text x="94.8" y="93.6">C9_7</text>
<text x="94.8" y="95.1">C9_6</text>
<text x="94.8" y="92.1">C9_8</text>
<text x="108.4" y="90.6">C10_21</text>
<text x="108.4" y="93.6">C10_25</text>
<text x="108.4" y="95.1">C10_27</text>
<text x="108.4" y="92.1">C10_23</text>
<text x="124.9" y="90.6">C10_22</text>
<text x="124.9" y="92.1">C10_24</text>
<text x="124.9" y="93.6">C10_26</text>
<text x="124.9" y="95.1">C10_28</text>
<text x="39" y="96.6">C7_31</text>
<text x="39" y="98.1">C7_33</text>
<text x="39" y="99.6">C7_35</text>
<text x="39" y="101.2">C7_37</text>
<text x="55.6" y="101.2">C7_38</text>
<text x="55.6" y="99.6">C7_36</text>
<text x="55.6" y="98.1">C7_34</text>
<text x="55.6" y="96.6">C7_32</text>
<text x="66.2" y="101.2">C8_6</text>
<text x="66.2" y="99.6">C8_5</text>
<text x="66.2" y="98.1">C8_4</text>
<text x="66.2" y="96.6">C8_3</text>
<text x="94.8" y="101.2">C9_2</text>
<text x="94.8" y="96.6">C9_5</text>
<text x="94.8" y="98.1">C9_4</text>
<text x="94.8" y="99.6">C9_3</text>
<text x="108.4" y="101.2">C10_35</text>
<text x="108.4" y="96.6">C10_29</text>
<text x="108.4" y="98.1">C10_31</text>
<text x="108.4" y="99.6">C10_33</text>
<text x="124.9" y="96.6">C10_30</text>
<text x="124.9" y="98.1">C10_32</text>
<text x="124.9" y="99.6">C10_34</text>
<text x="124.9" y="101.2">C10_36</text>
<text x="144.6" y="96.8">PC13 - START/STOP (B1 BUTTON)</text>
<text x="144.6" y="99.8">RESET - MCU RST (B2 BUTTON)</text>
<text x="76.4" y="105.8">CN8</text>
<text x="83.9" y="105.8">CN9</text>
<text x="94.8" y="102.7">C9_1</text>
<text x="108.4" y="102.7">C10_37</text>
<text x="124.9" y="102.7">C10_38</text>
</g>
</svg>
